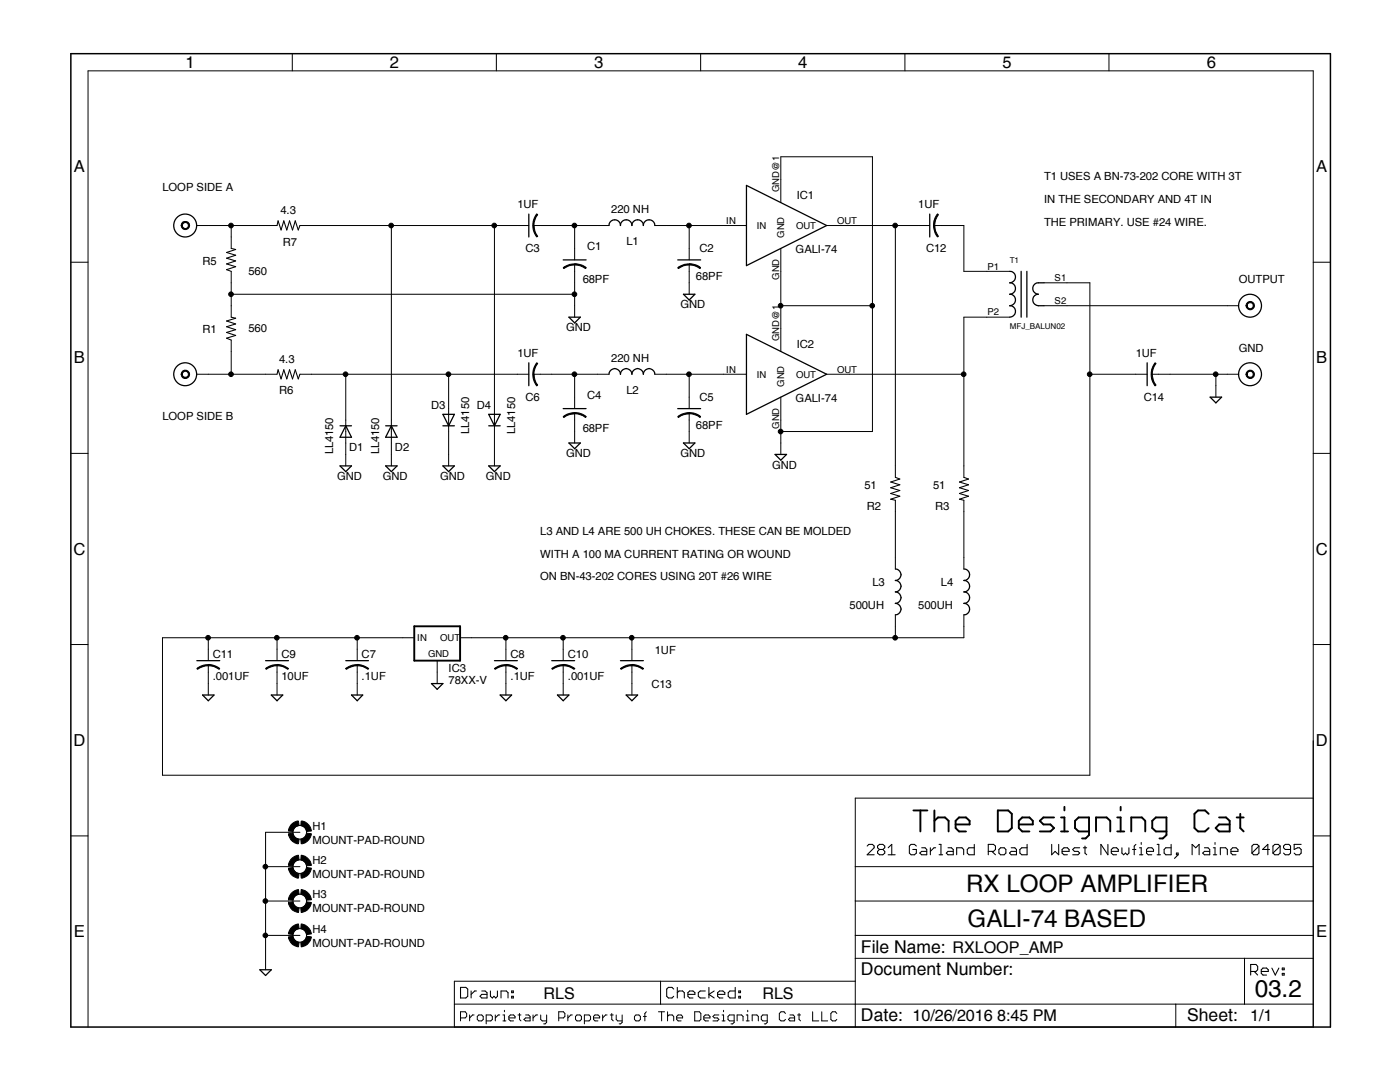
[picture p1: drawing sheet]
<svg xmlns="http://www.w3.org/2000/svg" width="279mm" height="216mm" viewBox="0 0 279 216" stroke-linecap="round" stroke-linejoin="round" font-family="sans-serif">
<path d="M13.6 10.4l252.2 195M265.8 10.4l-252.2 195" fill="none" stroke="#fff" stroke-width=".2"/>
<g fill="none" stroke="#000" stroke-width=".25">
<path d="M149 37l16 8-16 8zM105.5 42.7v4.6M112.4 51.9h4.6M121.5 45a1.14 1.14 0 0 1 1.2-1.1 1.14 1.14 0 0 1 1.1 1.1 1.14 1.14 0 0 1 1.2-1.1 1.14 1.14 0 0 1 1.1 1.1 1.14 1.14 0 0 1 1.2-1.1 1.14 1.14 0 0 1 1.1 1.1 1.14 1.14 0 0 1 1.1-1.1 1.14 1.14 0 0 1 1.2 1.1M135.3 51.9h4.5M136.4 58.7h2.3l-1.2 1.2zM185.5 42.7v4.6M201.5 54.1a1.14 1.14 0 0 1 1.2 1.2 1.14 1.14 0 0 1-1.2 1.1 1.14 1.14 0 0 1 1.2 1.2 1.14 1.14 0 0 1-1.2 1.1 1.14 1.14 0 0 1 1.2 1.2 1.14 1.14 0 0 1-1.2 1.1 1.14 1.14 0 0 1 1.2 1.1 1.14 1.14 0 0 1-1.2 1.2M203.8 54.1v9.2M204.9 54.1v9.2M208.4 56.4h-1.2a1.14 1.14 0 0 0-1.1 1.2 1.14 1.14 0 0 0 1.1 1.1 1.14 1.14 0 0 0-1.1 1.2 1.14 1.14 0 0 0 1.1 1.1h1.2M105.5 72.4v4.6"/>
<path d="M113.5 63.3h2.3l-1.1 1.1zM121.5 74.7a1.14 1.14 0 0 1 1.2-1.2 1.14 1.14 0 0 1 1.1 1.2 1.14 1.14 0 0 1 1.2-1.2 1.14 1.14 0 0 1 1.1 1.2 1.14 1.14 0 0 1 1.2-1.2 1.14 1.14 0 0 1 1.1 1.2 1.14 1.14 0 0 1 1.1-1.2 1.14 1.14 0 0 1 1.2 1.2M149 66.7l16 8-16 8zM228.9 72.4v4.6M241.5 79.2h2.3l-1.1 1.2zM67.9 93h2.2l-1.1 1.1zM67.9 85h2.2M69 85l1.1 2.2h-2.2zM77 93h2.2l-1.1 1.1zM77 85h2.2M78.1 85l1.1 2.2h-2.2zM88.4 93h2.3l-1.2 1.1z"/>
<path d="M88.4 85h2.3M88.4 82.7h2.3l-1.2 2.3zM97.5 93h2.3l-1.1 1.1zM97.5 85h2.3M97.5 82.7h2.3l-1.1 2.3zM112.4 81.5h4.6M113.5 88.4h2.3l-1.1 1.1zM135.3 81.5h4.5M136.4 88.4h2.3l-1.2 1.1zM154.7 90.7h2.3l-1.2 1.1zM178.7 113.5a1.14 1.14 0 0 1 1.1 1.2 1.14 1.14 0 0 1-1.1 1.1 1.14 1.14 0 0 1 1.1 1.2 1.14 1.14 0 0 1-1.1 1.1 1.14 1.14 0 0 1 1.1 1.2 1.14 1.14 0 0 1-1.1 1.1 1.14 1.14 0 0 1 1.1 1.1 1.14 1.14 0 0 1-1.1 1.2M192.4 113.5a1.14 1.14 0 0 1 1.1 1.2 1.14 1.14 0 0 1-1.1 1.1 1.14 1.14 0 0 1 1.1 1.2 1.14 1.14 0 0 1-1.1 1.1 1.14 1.14 0 0 1 1.1 1.2 1.14 1.14 0 0 1-1.1 1.1 1.14 1.14 0 0 1 1.1 1.1 1.14 1.14 0 0 1-1.1 1.2"/>
<path d="M39.3 131.8h4.6M40.4 138.7h2.3l-1.1 1.1zM53 131.8h4.6M54.1 138.7h2.3l-1.1 1.1zM69 131.8h4.5M70.1 138.7h2.3l-1.1 1.1zM86.1 136.4h2.3l-1.2 1.1zM98.7 131.8h4.6M99.8 138.7h2.3l-1.1 1.1zM110.1 131.8h4.6M111.3 138.7h2.2l-1.1 1.1zM123.8 131.8h4.6"/>
<path d="M125 138.7h2.3l-1.2 1.1zM51.9 193.5h2.2l-1.1 1.1z"/>
<circle cx="37" cy="45" r="2.29"/>
<circle cx="37" cy="74.7" r="2.29"/>
<circle cx="249.5" cy="61" r="2.29"/>
<circle cx="249.5" cy="74.7" r="2.29"/>
</g>
<g fill="none" stroke="#000" stroke-width=".2">
<path d="M58.3 10.7v3.4M99.1 10.7v3.4M139.8 10.7v3.4M180.6 10.7v3.4M221.3 10.7v3.4M14.1 52.3h3.5M36.4 44.3a.85 .85 0 0 1 1.3 .3 .85 .85 0 0 1-.5 1.2 .85 .85 0 0 1-1-.8h.2a.61 .61 0 0 1 .7-.6 .61 .61 0 0 1 .4 .9 .61 .61 0 0 1-1.1 0v-.3h-.2zM39.3 45h16M46.1 45v4.6M46.1 54.1v9.2M46.1 58.7h68.6M59.9 45h45.6"/>
<path d="M78.1 45v48M98.7 45v48M106.3 45h.3a3.3 3.3 0 0 0 .7 2.2l-.2 .1a3.7 3.7 0 0 1-.8-2.3zM106.5 45h15M107.1 42.7l.2 .1a3.7 3.7 0 0 0-.7 2.2h-.3a3.5 3.5 0 0 1 .8-2.3zM112.4 53.4a3.7 3.7 0 0 1 2.3-.7v.2a3.3 3.3 0 0 0-2.2 .7zM114.7 52.6h.3a3.4 3.4 0 0 1 2 .8l-.2 .2a3.3 3.3 0 0 0-2.1-.7zM114.7 45v6.9M114.7 52.7v10.6M130.7 45h18.3M135.3 53.4a3.7 3.7 0 0 1 2.2-.7v.2a3.3 3.3 0 0 0-2.1 .7zM137.5 52.6h.3a3.1 3.1 0 0 1 2 .8l-.1 .2a3.3 3.3 0 0 0-2.2-.7z"/>
<path d="M137.5 45v6.9M137.5 52.7v6M155.8 40.4v-9.1h18.3v54.8h-18.3M155.8 49.6v20.5M165 45h20.5M178.7 45v50.2M186.3 45h.3a3.3 3.3 0 0 0 .7 2.2l-.2 .1a3.4 3.4 0 0 1-.8-2.3zM186.4 45h6v9.1h9.1M187.1 42.7l.2 .1a3.7 3.7 0 0 0-.8 2.2h-.2a3.3 3.3 0 0 1 .8-2.3zM208.4 56.4h9.1v98.3h-185.1v-27.4h50.3M262.1 52.3h3.4M36.4 74a.85 .85 0 0 1 1.4 .3 .85 .85 0 0 1-.6 1.2 .85 .85 0 0 1-1-.8h.2a.62 .62 0 0 1 .8-.6 .62 .62 0 0 1 .3 1 .62 .62 0 0 1-1.1-.1v-.3h-.2z"/>
<path d="M39.3 74.7h16M46.1 67.9v6.8M59.9 74.7h45.6M69 74.7v18.3M89.5 74.7v18.3M106.3 74.7h.3a3.3 3.3 0 0 0 .7 2.1l-.2 .2a3.8 3.8 0 0 1-.8-2.3zM106.5 74.7h15M107.1 72.4l.2 .1a3.7 3.7 0 0 0-.7 2.2h-.3a3.5 3.5 0 0 1 .8-2.3zM114.7 74.7v6.8M130.7 74.7h18.3M137.5 74.7v6.8M155.8 79.2v11.5"/>
<path d="M155.8 61h18.3M165 74.7h27.4M201.5 63.3h-9.1v31.9M208.4 61h38.8M217.5 74.7h11.4M229.7 74.7h.3a3.7 3.7 0 0 0 .7 2.1l-.2 .2a3.8 3.8 0 0 1-.8-2.3zM229.9 74.7h17.3M230.5 72.4l.2 .1a3.7 3.7 0 0 0-.7 2.2h-.3a3.5 3.5 0 0 1 .8-2.3zM242.7 74.7v4.5M249 60.3a.84 .84 0 0 1 1.3 .4 .84 .84 0 0 1-.6 1.1 .84 .84 0 0 1-1-.8h.2a.62 .62 0 0 1 .9-.5 .62 .62 0 0 1 .2 1 .62 .62 0 0 1-1-.2l-.1-.3h-.2zM249 74a.84 .84 0 0 1 1.3 .4 .84 .84 0 0 1-.6 1.1 .84 .84 0 0 1-1-.8h.2a.62 .62 0 0 1 .9-.5 .62 .62 0 0 1 .2 1 .62 .62 0 0 1-1-.2l-.1-.3h-.2zM14.1 90.5h3.5"/>
<path d="M112.4 83.1a3.4 3.4 0 0 1 2.3-.8v.3a3.3 3.3 0 0 0-2.2 .7zM114.7 82.3a3.3 3.3 0 0 1 2.3 .8l-.2 .2a3.7 3.7 0 0 0-2.1-.8zM114.7 82.5v5.9M135.3 83.1a3.4 3.4 0 0 1 2.2-.8v.3a3.3 3.3 0 0 0-2.1 .7zM137.5 82.3a3.1 3.1 0 0 1 2.3 .8l-.1 .2a3.7 3.7 0 0 0-2.2-.8zM137.5 82.5v5.9M178.7 99.8v13.7M192.4 99.8v13.7M262.1 90.5h3.4M14.1 128.6h3.5M39.3 133.4a3.5 3.5 0 0 1 2.3-.8v.2a4.1 4.1 0 0 0-2.2 .8zM41.6 132.6a3.8 3.8 0 0 1 2.3 .8l-.2 .2a3.3 3.3 0 0 0-2.1-.8z"/>
<path d="M41.6 127.3v4.5M41.6 132.7v6M53 133.4a3.5 3.5 0 0 1 2.3-.8v.2a4.1 4.1 0 0 0-2.2 .8zM55.3 132.6a3.8 3.8 0 0 1 2.3 .8l-.2 .2a3.3 3.3 0 0 0-2.1-.8zM55.3 127.3v4.5M55.3 132.7v6M69 133.4a3.8 3.8 0 0 1 2.3-.8v.2a4.1 4.1 0 0 0-2.2 .8zM71.3 132.6l1.5 .3 .8 .5-.2 .2a3.3 3.3 0 0 0-2.1-.8zM71.3 127.3v4.5M71.3 132.7v6M87.2 131.8v4.6M98.7 133.4a3.7 3.7 0 0 1 2.3-.8v.2a4.1 4.1 0 0 0-2.2 .8z"/>
<path d="M101 132.6a4 4 0 0 1 2.3 .8l-.2 .2a3.3 3.3 0 0 0-2.1-.8zM101 127.3v4.5M101 132.7v6M110.1 133.4a3.7 3.7 0 0 1 2.3-.8v.2a4.1 4.1 0 0 0-2.2 .8zM112.4 132.6a4 4 0 0 1 2.3 .8l-.1 .2a3.3 3.3 0 0 0-2.2-.8zM112.4 127.3v4.5M112.4 132.7v6M123.8 133.4a3.7 3.7 0 0 1 2.3-.8v.2a4.1 4.1 0 0 0-2.1 .8zM126.1 132.6a4 4 0 0 1 2.3 .8l-.1 .2a3.3 3.3 0 0 0-2.2-.8zM126.1 127.3v4.5M126.1 132.7v6M178.7 122.7v4.6"/>
<path d="M192.4 122.7v4.6h-100.6M262.1 128.6h3.4M262.1 159.3h-91.4v45.6M14.1 166.8h3.5M53 179.8h6.9M53 172.9h6.9M57.6 166.4l.9-.2a1.31 1.31 0 0 0 1.2 1.3l-.1 .9a2.16 2.16 0 0 1-2-2zM57.6 173.2l.9-.1a1.41 1.41 0 0 0 1.2 1.2l-.1 .9a2.16 2.16 0 0 1-2-2zM58 164.6a2.03 2.03 0 0 1 1.6-.8l.1 .9a1.32 1.32 0 0 0-1.2 1.2l-.9-.1zM58 171.5a2.34 2.34 0 0 1 1.6-.9l.1 1a1.32 1.32 0 0 0-1.2 1.2l-.9-.1zM58 178.4a2.34 2.34 0 0 1 1.6-.9l.1 .9a1.32 1.32 0 0 0-1.2 1.2l-.9-.1zM59.9 166.1h-6.9v27.4"/>
<path d="M60.1 163.8a2.24 2.24 0 0 1 2 2l-.9 .1a1.32 1.32 0 0 0-1.2-1.2zM60.1 170.6a2.35 2.35 0 0 1 2 2.1l-.9 .1a1.32 1.32 0 0 0-1.2-1.2zM60.1 177.5a2.35 2.35 0 0 1 2 2l-.9 .1a1.32 1.32 0 0 0-1.2-1.2zM61.2 166.2l.9 .2a2.26 2.26 0 0 1-2 2l-.1-.9a1.32 1.32 0 0 0 1.2-1.3zM61.2 173.1l.9 .1a2.26 2.26 0 0 1-2 2l-.1-.9a1.42 1.42 0 0 0 1.2-1.2zM61.2 180l.9 .1a2.36 2.36 0 0 1-2 2l-.1-.9a1.42 1.42 0 0 0 1.2-1.2zM170.7 179.8h91.4M170.7 172.9h91.4M262.1 166.8h3.4M53 186.6h6.9M57.6 180.1l.9-.1a1.41 1.41 0 0 0 1.2 1.2l-.1 .9a2.16 2.16 0 0 1-2-2zM57.6 186.9l.9-.1a1.41 1.41 0 0 0 1.2 1.2l-.1 .9a2.16 2.16 0 0 1-2-2z"/>
<path d="M58 185.2a2.34 2.34 0 0 1 1.6-.8l.1 .9a1.32 1.32 0 0 0-1.2 1.2l-.9-.1zM60.1 184.4a2.36 2.36 0 0 1 2 2l-.9 .1a1.32 1.32 0 0 0-1.2-1.2zM61.2 186.8l.9 .1a2.36 2.36 0 0 1-2 2l-.1-.9a1.42 1.42 0 0 0 1.2-1.2zM131.8 195.8v4.6M170.7 195.8h-80v9.1h171.4v-190.8h-244.5v190.8M170.7 191.2h91.4M170.7 186.6h91.4M248.4 191.2v9.2M90.7 200.4h171.4M91.9 203.1h.9l.3-.3v-.6l-.3-.3h-.9v1.8M93.7 202.5v1.2M94.6 202.5h-.3l-.6 .6"/>
<path d="M95.5 202.5h.6l.3 .3v.6l-.3 .3h-.6l-.3-.3v-.6zM97 203.7h1l.3-.3v-.6l-.3-.3h-1v1.8M98.8 202.5v1.2M99.7 202.5h-.3l-.6 .6M100.4 202.5h.3v1.2M100.4 203.7h.6M100.7 201.6v.3M101.6 203.1h1.2v-.3l-.3-.3h-.6l-.3 .3v.6l.3 .3h.6M103.4 202.5h.6M103.7 202.2v1.2l.3 .3M104.9 202.5h.6l.3 .3v.9h-.9l-.3-.3 .3-.3h.9M106.4 202.5v1.2"/>
<path d="M107.3 202.5h-.3l-.6 .6M107.9 202.5v.9l.3 .3h.9M109.1 202.5v1.5l-.3 .3h-.3M111.5 203.1h.9l.3-.3v-.6l-.3-.3h-.9v1.8M113.3 202.5v1.2M114.2 202.5h-.3l-.6 .6M115.1 202.5h.6l.3 .3v.6l-.3 .3h-.6l-.2-.3v-.6zM116.6 203.7h1l.3-.3v-.6l-.3-.3h-1v1.8M118.4 203.1h1.3v-.3l-.4-.3h-.6l-.3 .3v.6l.3 .3h.6M120.3 202.5v1.2M121.2 202.5h-.3l-.6 .6M121.8 202.5h.6"/>
<path d="M122.1 202.2v1.2l.3 .3M123 202.5v.9l.3 .3h.9M124.2 202.5v1.5l-.3 .3h-.3M126.9 202.5h.6l.3 .3v.6l-.3 .3h-.6l-.3-.3v-.6zM128.4 202.8h.6M129 201.9l-.3 .3v1.5M131.4 201.9h1.2M132 201.9v1.8M133.2 202.8l.3-.3h.7l.3 .3v.9M133.2 201.9v1.8M135 203.1h1.2v-.3l-.3-.3h-.6l-.3 .3v.6l.3 .3h.6M138.6 201.9h1l.3 .3v1.2l-.3 .3h-1z"/>
<path d="M140.5 203.1h1.2v-.3l-.3-.3h-.6l-.3 .3v.6l.3 .3h.6M143.5 202.5h-.9l-.3 .3 .3 .3h.6l.3 .3-.3 .3h-.9M144.1 202.5h.3v1.2M144.1 203.7h.6M144.4 201.6v.3M146.5 203.7h-.9l-.3-.3v-.6l.3-.3h.9v1.5l-.3 .3h-.3M147.1 203.7v-1.2h.9l.3 .3v.9M148.9 202.5h.3v1.2M148.9 203.7h.6M149.2 201.6v.3M150.1 203.7v-1.2h.9l.3 .3v.9M153.1 203.7h-.9l-.3-.3v-.6l.3-.3h.9v1.5l-.3 .3h-.3"/>
<path d="M156.8 202.2l-.3-.3h-.6l-.4 .3v1.2l.4 .3h.6l.3-.3M157.6 202.5h.7l.3 .3v.9h-1l-.2-.3 .2-.3h1M159.2 202.5h.6M159.5 202.2v1.2l.3 .3M162.2 201.9v1.8h1.2M164 201.9v1.8h1.2M167 202.2l-.3-.3h-.6l-.3 .3v1.2l.3 .3h.6l.3-.3M234.7 200.4v4.5"/>
<circle cx="46.1" cy="58.7" r=".46"/>
<circle cx="46.1" cy="45" r=".46"/>
<circle cx="78.1" cy="45" r=".46"/>
<circle cx="98.6" cy="45" r=".46"/>
<circle cx="114.6" cy="58.7" r=".46"/>
<circle cx="114.6" cy="45" r=".46"/>
<circle cx="137.5" cy="45" r=".46"/>
<circle cx="178.6" cy="45" r=".46"/>
<circle cx="46.1" cy="74.7" r=".46"/>
<circle cx="69" cy="74.7" r=".46"/>
<circle cx="89.5" cy="74.7" r=".46"/>
<circle cx="114.6" cy="74.7" r=".46"/>
<circle cx="137.5" cy="74.7" r=".46"/>
<circle cx="155.8" cy="61" r=".46"/>
<circle cx="174.1" cy="61" r=".46"/>
<circle cx="192.3" cy="74.7" r=".46"/>
<circle cx="217.5" cy="74.7" r=".46"/>
<circle cx="242.6" cy="74.7" r=".46"/>
<circle cx="155.8" cy="86.1" r=".46"/>
<circle cx="41.5" cy="127.3" r=".46"/>
<circle cx="55.2" cy="127.3" r=".46"/>
<circle cx="71.2" cy="127.3" r=".46"/>
<circle cx="100.9" cy="127.3" r=".46"/>
<circle cx="112.4" cy="127.3" r=".46"/>
<circle cx="126.1" cy="127.3" r=".46"/>
<circle cx="178.6" cy="127.3" r=".46"/>
<circle cx="53" cy="172.9" r=".46"/>
<circle cx="53" cy="179.8" r=".46"/>
<circle cx="59.8" cy="179.8" r="1.36"/>
<circle cx="59.8" cy="166.1" r="1.36"/>
<circle cx="59.8" cy="172.9" r="1.36"/>
<circle cx="53" cy="186.6" r=".46"/>
<circle cx="59.8" cy="186.6" r="1.36"/>
</g>
<path d="M14.1 10.7h251.4v194.2h-251.4z" fill="none" stroke="#000" stroke-width=".3"/>
<g fill="none" stroke="#000" stroke-width=".38">
<path d="M82.7 125h9.1v6.8h-9.1zM182.3 161.7h2.8M183.7 161.7v4.2M186.5 161.7v4.2M186.5 163.8l.7-.7h1.4l.7 .7v2.1M190.7 164.5h2.8v-.7l-.7-.7h-1.4l-.7 .7v1.4l.7 .7h1.4M199.1 161.7h2.1l.7 .7v2.8l-.7 .7h-2.1zM203.3 164.5h2.8v-.7l-.7-.7h-1.4l-.7 .7v1.4l.7 .7h1.4M210.4 163.1h-2.2l-.7 .7 .7 .7h1.4l.8 .7-.8 .7h-2.1M211.8 163.1h.6v2.8M211.8 165.9h1.3M212.4 161v.7"/>
<path d="M217.3 165.9h-2l-.8-.7v-1.4l.8-.7h2v3.5l-.6 .7h-.8M218.7 165.9v-2.8h2.2l.7 .7v2.1M223 163.1h.6v2.8M223 165.9h1.4M223.6 161v.7M225.8 165.9v-2.8h2.1l.7 .7v2.1M232.8 165.9h-2.1l-.7-.7v-1.4l.7-.7h2.1v3.5l-.7 .7h-.7M241.2 162.4l-.7-.7h-1.4l-.7 .7v2.8l.7 .7h1.4l.7-.7M243.3 163.1h1.4l.7 .7v2.1h-2.1l-.7-.7 .7-.7h2.1M246.8 163.1h1.4M247.5 162.4v2.8l.7 .7"/>
</g>
<g fill="none" stroke="#000" stroke-width=".21">
<path d="M46.1 49.6l.9 .2-1.8 .6 1.8 .5-1.8 .6 1.8 .6-1.8 .6 1.8 .5-1.8 .6 .9 .3M55.3 45l.2-.9 .6 1.8 .5-1.8 .6 1.8 .6-1.8 .6 1.8 .5-1.8 .6 1.8 .4-.9M46.1 63.3l.9 .2-1.8 .6 1.8 .5-1.8 .6 1.8 .6-1.8 .5 1.8 .6-1.8 .6 .9 .4M55.3 74.7l.2-.9 .6 1.8 .5-1.8 .6 1.8 .6-1.8 .6 1.8 .5-1.8 .6 1.8 .4-.9M178.7 95.2l.9 .4-1.8 .6 1.8 .5-1.8 .6 1.8 .6-1.8 .6 1.8 .5-1.8 .6 .9 .2M192.4 95.2l.9 .4-1.8 .6 1.8 .5-1.8 .6 1.8 .6-1.8 .6 1.8 .5-1.8 .6 .9 .2M173.1 168.8l.3-.3h.7l.4 .3v.4l-1.4 1.4h1.4M175.5 169.5l-.4 .4v.3l.4 .4h.7l.4-.4v-.3l-.4-.4M175.5 169.5l-.4-.3v-.4l.4-.3h.7l.4 .3v.4l-.4 .3M175.5 169.5h.7M177.2 170.6h1.4M177.2 169.2l.8-.7v2.1"/>
<path d="M182.9 168.8l-.4-.3h-.7l-.3 .3v1.4l.3 .4h.7l.4-.4v-.7h-.7M183.9 169.2h.7l.4 .3v1.1h-1.1l-.3-.4 .3-.3h1.1M185.7 169.2v1.4M186.7 169.2h-.3l-.7 .7M187.4 170.6h.7M187.4 168.5h.4v2.1M189.2 169.2h.7l.3 .3v1.1h-1l-.4-.4 .4-.3h1M190.9 170.6v-1.4h1.1l.3 .3v1.1M194.4 168.5v2.1h-1l-.4-.4v-.7l.4-.3h1M197.2 169.9h1.1l.4-.4v-.7l-.4-.3h-1.1v2.1M198 169.9l.7 .7M199.3 169.5l.4-.3h.7l.3 .3v.7l-.3 .4h-.7l-.4-.4z"/>
<path d="M201.8 169.2h.7l.4 .3v1.1h-1.1l-.3-.4 .3-.3h1.1M205 168.5v2.1h-1.1l-.4-.4v-.7l.4-.3h1.1M209.9 168.5v2.1l.7-.7 .7 .7v-2.1M212 169.9h1.4v-.4l-.4-.3h-.7l-.3 .3v.7l.3 .4h.7M215.5 169.2h-1.1l-.3 .3 .3 .4h.7l.4 .3-.4 .4h-1M216.2 169.2h.7M216.5 168.8v1.4l.4 .4M221.1 168.5v2.1l-1.4-2.1v2.1M221.8 169.9h1.4v-.4l-.4-.3h-.6l-.4 .3v.7l.4 .4h.6M223.9 169.2v1l.3 .4 .4-.4 .4 .4 .3-.4v-1M226 169.5h.7M226.7 168.5l-.3 .3v1.8"/>
<path d="M227.4 170.6h.7M227.4 169.2h.4v1.4M227.8 168.1v.4M228.8 169.9h1.4v-.4l-.3-.3h-.7l-.4 .3v.7l.4 .4h.7M230.9 170.6h.7M230.9 168.5h.4v2.1M233.7 168.5v2.1h-1l-.4-.4v-.7l.4-.3h1M234.8 170.2h.3v.4h-.3zM235.1 170.6l-.7 .7M237.9 170.6v-2.1l.7 .7 .7-.7v2.1M240.4 169.2h.7l.3 .3v1.1h-1l-.4-.4 .4-.3h1M242.1 170.6h.7"/>
<path d="M242.1 169.2h.4v1.4M242.5 168.1v.4M243.5 170.6v-1.4h1.1l.3 .3v1.1M245.7 169.9h1.4v-.4l-.4-.3h-.7l-.3 .3v.7l.3 .4h.7M251.2 168.8v1.4l-.3 .4h-.7l-.3-.4M251.2 168.8l-.3-.3h-.7l-.3 .3v1.4M251.2 168.8l-1.3 1.4M253.4 169.5h-1.4l1-1v2.1M255.5 168.8v1.4l-.4 .4h-.7l-.4-.4M255.5 168.8l-.4-.3h-.7l-.4 .3v1.4M255.5 168.8l-1.5 1.4M257.6 169.5h-1.1l-.3-.3v-.4l.3-.3h.7l.4 .3v1.4l-.4 .4h-.7l-.3-.4"/>
<path d="M259.7 168.5h-1.4v1l.7-.3h.3l.4 .3v.7l-.4 .4h-.7l-.3-.4M91.9 197h1.1l.3 .4v1.4l-.3 .3h-1.1zM94 197.7v1.4M95.1 197.7h-.4l-.7 .7M96.1 197.7h.7l.4 .4v1h-1.1l-.3-.3 .3-.4h1.1M97.9 197.7v1.1l.4 .3 .3-.3 .3 .3 .4-.3v-1.1M100 199.1v-1.4h1l.4 .4v1M102.1 198.8h.3v.3h-.3zM102.1 197.7h.3v.4h-.3zM134.5 197.4l-.4-.4h-.7l-.3 .4v1.4l.3 .3h.7l.4-.3M135.2 198.1l.3-.4h.7l.4 .4v1M135.2 197v2.1"/>
<path d="M137.3 198.4h1.4v-.3l-.4-.4h-.7l-.3 .4v.7l.3 .3h.7M140.8 197.7h-1.1l-.3 .4v.7l.3 .3h1.1M141.5 197v2.1M142.5 197.7l-1 .7 1 .7M143.2 198.4h1.5v-.3l-.4-.4h-.7l-.4 .4v.7l.4 .3h.7M146.7 197v2.1h-1l-.4-.3v-.7l.4-.4h1M147.4 198.8h.4v.3h-.4zM147.4 197.7h.4v.4h-.4zM249.6 193.8h1.1l.3-.3v-.7l-.3-.4h-1.1v2.2M250.3 193.8l.7 .8M251.7 193.8h1.4v-.3l-.3-.3h-.7l-.4 .3v.7l.4 .4h.7M253.8 193.2l.7 1.4 .7-1.4"/>
<path d="M255.9 194.2h.4v.4h-.4zM255.9 193.2h.4v.3h-.4z"/>
</g>
<g fill="#000">
<path d="M36.4 44.3a.85 .85 0 0 1 1.3 .3 .85 .85 0 0 1-.5 1.2 .85 .85 0 0 1-1-.8h.2a.61 .61 0 0 1 .7-.6 .61 .61 0 0 1 .4 .9 .61 .61 0 0 1-1.1 0v-.3h-.2z" fill-rule="evenodd"/>
<path d="M106.3 45h.3a3.3 3.3 0 0 0 .7 2.2l-.2 .1a3.7 3.7 0 0 1-.8-2.3z" fill-rule="evenodd"/>
<path d="M107.1 42.7l.2 .1a3.7 3.7 0 0 0-.7 2.2h-.3a3.5 3.5 0 0 1 .8-2.3z" fill-rule="evenodd"/>
<path d="M112.4 53.4a3.7 3.7 0 0 1 2.3-.7v.2a3.3 3.3 0 0 0-2.2 .7z" fill-rule="evenodd"/>
<path d="M114.7 52.6h.3a3.4 3.4 0 0 1 2 .8l-.2 .2a3.3 3.3 0 0 0-2.1-.7z" fill-rule="evenodd"/>
<path d="M135.3 53.4a3.7 3.7 0 0 1 2.2-.7v.2a3.3 3.3 0 0 0-2.1 .7z" fill-rule="evenodd"/>
<path d="M137.5 52.6h.3a3.1 3.1 0 0 1 2 .8l-.1 .2a3.3 3.3 0 0 0-2.2-.7z" fill-rule="evenodd"/>
<path d="M186.3 45h.3a3.3 3.3 0 0 0 .7 2.2l-.2 .1a3.4 3.4 0 0 1-.8-2.3z" fill-rule="evenodd"/>
<path d="M187.1 42.7l.2 .1a3.7 3.7 0 0 0-.8 2.2h-.2a3.3 3.3 0 0 1 .8-2.3z" fill-rule="evenodd"/>
<path d="M36.4 74a.85 .85 0 0 1 1.4 .3 .85 .85 0 0 1-.6 1.2 .85 .85 0 0 1-1-.8h.2a.62 .62 0 0 1 .8-.6 .62 .62 0 0 1 .3 1 .62 .62 0 0 1-1.1-.1v-.3h-.2z" fill-rule="evenodd"/>
<path d="M106.3 74.7h.3a3.3 3.3 0 0 0 .7 2.1l-.2 .2a3.8 3.8 0 0 1-.8-2.3z" fill-rule="evenodd"/>
<path d="M107.1 72.4l.2 .1a3.7 3.7 0 0 0-.7 2.2h-.3a3.5 3.5 0 0 1 .8-2.3z" fill-rule="evenodd"/>
<path d="M229.7 74.7h.3a3.7 3.7 0 0 0 .7 2.1l-.2 .2a3.8 3.8 0 0 1-.8-2.3z" fill-rule="evenodd"/>
<path d="M230.5 72.4l.2 .1a3.7 3.7 0 0 0-.7 2.2h-.3a3.5 3.5 0 0 1 .8-2.3z" fill-rule="evenodd"/>
<path d="M249 60.3a.84 .84 0 0 1 1.3 .4 .84 .84 0 0 1-.6 1.1 .84 .84 0 0 1-1-.8h.2a.62 .62 0 0 1 .9-.5 .62 .62 0 0 1 .2 1 .62 .62 0 0 1-1-.2l-.1-.3h-.2z" fill-rule="evenodd"/>
<path d="M249 74a.84 .84 0 0 1 1.3 .4 .84 .84 0 0 1-.6 1.1 .84 .84 0 0 1-1-.8h.2a.62 .62 0 0 1 .9-.5 .62 .62 0 0 1 .2 1 .62 .62 0 0 1-1-.2l-.1-.3h-.2z" fill-rule="evenodd"/>
<path d="M112.4 83.1a3.4 3.4 0 0 1 2.3-.8v.3a3.3 3.3 0 0 0-2.2 .7z" fill-rule="evenodd"/>
<path d="M114.7 82.3a3.3 3.3 0 0 1 2.3 .8l-.2 .2a3.7 3.7 0 0 0-2.1-.8z" fill-rule="evenodd"/>
<path d="M135.3 83.1a3.4 3.4 0 0 1 2.2-.8v.3a3.3 3.3 0 0 0-2.1 .7z" fill-rule="evenodd"/>
<path d="M137.5 82.3a3.1 3.1 0 0 1 2.3 .8l-.1 .2a3.7 3.7 0 0 0-2.2-.8z" fill-rule="evenodd"/>
<path d="M39.3 133.4a3.5 3.5 0 0 1 2.3-.8v.2a4.1 4.1 0 0 0-2.2 .8z" fill-rule="evenodd"/>
<path d="M41.6 132.6a3.8 3.8 0 0 1 2.3 .8l-.2 .2a3.3 3.3 0 0 0-2.1-.8z" fill-rule="evenodd"/>
<path d="M53 133.4a3.5 3.5 0 0 1 2.3-.8v.2a4.1 4.1 0 0 0-2.2 .8z" fill-rule="evenodd"/>
<path d="M55.3 132.6a3.8 3.8 0 0 1 2.3 .8l-.2 .2a3.3 3.3 0 0 0-2.1-.8z" fill-rule="evenodd"/>
<path d="M69 133.4a3.8 3.8 0 0 1 2.3-.8v.2a4.1 4.1 0 0 0-2.2 .8z" fill-rule="evenodd"/>
<path d="M71.3 132.6l1.5 .3 .8 .5-.2 .2a3.3 3.3 0 0 0-2.1-.8z" fill-rule="evenodd"/>
<path d="M98.7 133.4a3.7 3.7 0 0 1 2.3-.8v.2a4.1 4.1 0 0 0-2.2 .8z" fill-rule="evenodd"/>
<path d="M101 132.6a4 4 0 0 1 2.3 .8l-.2 .2a3.3 3.3 0 0 0-2.1-.8z" fill-rule="evenodd"/>
<path d="M110.1 133.4a3.7 3.7 0 0 1 2.3-.8v.2a4.1 4.1 0 0 0-2.2 .8z" fill-rule="evenodd"/>
<path d="M112.4 132.6a4 4 0 0 1 2.3 .8l-.1 .2a3.3 3.3 0 0 0-2.2-.8z" fill-rule="evenodd"/>
<path d="M123.8 133.4a3.7 3.7 0 0 1 2.3-.8v.2a4.1 4.1 0 0 0-2.1 .8z" fill-rule="evenodd"/>
<path d="M126.1 132.6a4 4 0 0 1 2.3 .8l-.1 .2a3.3 3.3 0 0 0-2.2-.8z" fill-rule="evenodd"/>
<path d="M57.6 166.4l.9-.2a1.31 1.31 0 0 0 1.2 1.3l-.1 .9a2.16 2.16 0 0 1-2-2z" fill-rule="evenodd"/>
<path d="M57.6 173.2l.9-.1a1.41 1.41 0 0 0 1.2 1.2l-.1 .9a2.16 2.16 0 0 1-2-2z" fill-rule="evenodd"/>
<path d="M57.6 180.1l.9-.1a1.41 1.41 0 0 0 1.2 1.2l-.1 .9a2.16 2.16 0 0 1-2-2z" fill-rule="evenodd"/>
<path d="M58 164.6a2.03 2.03 0 0 1 1.6-.8l.1 .9a1.32 1.32 0 0 0-1.2 1.2l-.9-.1z" fill-rule="evenodd"/>
<path d="M58 171.5a2.34 2.34 0 0 1 1.6-.9l.1 1a1.32 1.32 0 0 0-1.2 1.2l-.9-.1z" fill-rule="evenodd"/>
<path d="M58 178.4a2.34 2.34 0 0 1 1.6-.9l.1 .9a1.32 1.32 0 0 0-1.2 1.2l-.9-.1z" fill-rule="evenodd"/>
<path d="M61.2 166.2l.9 .2a2.26 2.26 0 0 1-2 2l-.1-.9a1.32 1.32 0 0 0 1.2-1.3z" fill-rule="evenodd"/>
<path d="M61.2 173.1l.9 .1a2.26 2.26 0 0 1-2 2l-.1-.9a1.42 1.42 0 0 0 1.2-1.2z" fill-rule="evenodd"/>
<path d="M60.1 163.8a2.24 2.24 0 0 1 2 2l-.9 .1a1.32 1.32 0 0 0-1.2-1.2z" fill-rule="evenodd"/>
<path d="M60.1 170.6a2.35 2.35 0 0 1 2 2.1l-.9 .1a1.32 1.32 0 0 0-1.2-1.2z" fill-rule="evenodd"/>
<path d="M60.1 177.5a2.35 2.35 0 0 1 2 2l-.9 .1a1.32 1.32 0 0 0-1.2-1.2z" fill-rule="evenodd"/>
<path d="M57.6 186.9l.9-.1a1.41 1.41 0 0 0 1.2 1.2l-.1 .9a2.16 2.16 0 0 1-2-2z" fill-rule="evenodd"/>
<path d="M58 185.2a2.34 2.34 0 0 1 1.6-.8l.1 .9a1.32 1.32 0 0 0-1.2 1.2l-.9-.1z" fill-rule="evenodd"/>
<path d="M61.2 180l.9 .1a2.36 2.36 0 0 1-2 2l-.1-.9a1.42 1.42 0 0 0 1.2-1.2z" fill-rule="evenodd"/>
<path d="M61.2 186.8l.9 .1a2.36 2.36 0 0 1-2 2l-.1-.9a1.42 1.42 0 0 0 1.2-1.2z" fill-rule="evenodd"/>
<path d="M60.1 184.4a2.36 2.36 0 0 1 2 2l-.9 .1a1.32 1.32 0 0 0-1.2-1.2z" fill-rule="evenodd"/>
<circle cx="46.1" cy="58.7" r=".46"/>
<circle cx="46.1" cy="45" r=".46"/>
<circle cx="78.1" cy="45" r=".46"/>
<circle cx="98.6" cy="45" r=".46"/>
<circle cx="114.6" cy="58.7" r=".46"/>
<circle cx="114.6" cy="45" r=".46"/>
<circle cx="137.5" cy="45" r=".46"/>
<circle cx="178.6" cy="45" r=".46"/>
<circle cx="46.1" cy="74.7" r=".46"/>
<circle cx="69" cy="74.7" r=".46"/>
<circle cx="89.5" cy="74.7" r=".46"/>
<circle cx="114.6" cy="74.7" r=".46"/>
<circle cx="137.5" cy="74.7" r=".46"/>
<circle cx="155.8" cy="61" r=".46"/>
<circle cx="174.1" cy="61" r=".46"/>
<circle cx="192.3" cy="74.7" r=".46"/>
<circle cx="217.5" cy="74.7" r=".46"/>
<circle cx="242.6" cy="74.7" r=".46"/>
<circle cx="155.8" cy="86.1" r=".46"/>
<circle cx="41.5" cy="127.3" r=".46"/>
<circle cx="55.2" cy="127.3" r=".46"/>
<circle cx="71.2" cy="127.3" r=".46"/>
<circle cx="100.9" cy="127.3" r=".46"/>
<circle cx="112.4" cy="127.3" r=".46"/>
<circle cx="126.1" cy="127.3" r=".46"/>
<circle cx="178.6" cy="127.3" r=".46"/>
<circle cx="53" cy="172.9" r=".46"/>
<circle cx="53" cy="179.8" r=".46"/>
<circle cx="53" cy="186.6" r=".46"/>
</g>
<g font-size="4.8">
<text x="192.8" y="178">RX LOOP AMPLIFIER</text>
<text x="193.1" y="185">GALI-74 BASED</text>
<text x="250.4" y="199">03.2</text>
</g>
<g font-size="3.5">
<text x="171.8" y="190.1">File Name: RXLOOP_AMP</text>
<text x="171.8" y="194.6">Document Number:</text>
<text x="171.8" y="203.8">Date: 10/26/2016 8:45 PM</text>
<text x="236.9" y="203.8">Sheet:</text>
</g>
<g font-size="3.3">
<text x="37" y="13.6">1</text>
<text x="77.8" y="13.6">2</text>
<text x="118.6" y="13.6">3</text>
<text x="159.3" y="13.6">4</text>
<text x="200.1" y="13.6">5</text>
<text x="240.8" y="13.6">6</text>
<text x="14.7" y="34.4">A</text>
<text x="262.7" y="34.4">A</text>
<text x="14.7" y="72.5">B</text>
<text x="262.7" y="72.5">B</text>
<text x="14.6" y="110.7">C</text>
<text x="262.6" y="110.7">C</text>
<text x="14.6" y="148.8">D</text>
<text x="262.6" y="148.8">D</text>
<text x="14.7" y="187">E</text>
<text x="262.7" y="187">E</text>
</g>
<g font-size="3.2">
<text x="108.5" y="199.4">RLS</text>
<text x="152.1" y="199.4">RLS</text>
<text x="249.5" y="203.8">1/1</text>
</g>
<g font-size="2.2">
<text x="208.4" y="35.9">T1 USES A BN-73-202 CORE WITH 3T</text>
<text x="32.4" y="38.1">LOOP SIDE A</text>
<text x="103.3" y="41.4">1UF</text>
<text x="159" y="39.8">IC1</text>
<text x="183.3" y="41.4">1UF</text>
<text x="208.4" y="40.4">IN THE SECONDARY AND 4T IN</text>
<text x="56" y="42.7">4.3</text>
<text x="122" y="42.5">220 NH</text>
<text x="208.4" y="45">THE PRIMARY. USE #24 WIRE.</text>
<text x="40.4" y="52.8">R5</text>
<text x="56.4" y="49.1">R7</text>
<text x="104.9" y="50.4">C3</text>
<text x="117.2" y="49.9">C1</text>
<text x="125" y="48.9">L1</text>
<text x="139.6" y="50.4">C2</text>
<text x="158.8" y="50.5">GALI-74</text>
<text x="184.8" y="50.4">C12</text>
<text x="49.6" y="54.8">560</text>
<text x="116.3" y="56.5">68PF</text>
<text x="138.9" y="55.8">68PF</text>
<text x="247.2" y="56.4">OUTPUT</text>
<text x="135.8" y="61.6">GND</text>
<text x="40.4" y="66.5">R1</text>
<text x="49.6" y="66.3">560</text>
<text x="103.3" y="71.2">1UF</text>
<text x="113" y="66.1">GND</text>
<text x="159" y="69.4">IC2</text>
<text x="226.7" y="71.2">1UF</text>
<text x="247.2" y="70.1">GND</text>
<text x="55.7" y="72.4">4.3</text>
<text x="122" y="72.2">220 NH</text>
<text x="32.4" y="83.8">LOOP SIDE B</text>
<text x="55.7" y="78.6">R6</text>
<text x="86" y="81.5">D3</text>
<text x="95.2" y="81.5">D4</text>
<text x="104.9" y="80.1">C6</text>
<text x="117.2" y="79.6">C4</text>
<text x="125" y="78.6">L2</text>
<text x="139.6" y="80.1">C5</text>
<text x="158.8" y="80.2">GALI-74</text>
<text x="228.3" y="80.1">C14</text>
<text x="93.6" y="86.6" transform="rotate(-90 93.6 86.6)">LL4150</text>
<text x="102.8" y="86.6" transform="rotate(-90 102.8 86.6)">LL4150</text>
<text x="116.3" y="86.2">68PF</text>
<text x="138.9" y="85.6">68PF</text>
<text x="66.5" y="90.7" transform="rotate(-90 66.5 90.7)">LL4150</text>
<text x="67.3" y="95.8">GND</text>
<text x="69.7" y="90">D1</text>
<text x="75.6" y="90.7" transform="rotate(-90 75.6 90.7)">LL4150</text>
<text x="76.4" y="95.8">GND</text>
<text x="78.8" y="90">D2</text>
<text x="87.8" y="95.8">GND</text>
<text x="97" y="95.8">GND</text>
<text x="113" y="91.3">GND</text>
<text x="135.8" y="91.3">GND</text>
<text x="154.1" y="93.6">GND</text>
<text x="172.5" y="97.5">51</text>
<text x="173" y="101.7">R2</text>
<text x="186.2" y="97.5">51</text>
<text x="186.6" y="101.7">R3</text>
<text x="107.8" y="106.7">L3 AND L4 ARE 500 UH CHOKES. THESE CAN BE MOLDED</text>
<text x="107.8" y="111.3">WITH A 100 MA CURRENT RATING OR WOUND</text>
<text x="107.8" y="115.8">ON BN-43-202 CORES USING 20T #26 WIRE</text>
<text x="174.1" y="117">L3</text>
<text x="187.8" y="117">L4</text>
<text x="169.5" y="121.5">500UH</text>
<text x="183.3" y="121.5">500UH</text>
<text x="42.5" y="131.2">C11</text>
<text x="56.2" y="131.2">C9</text>
<text x="72.2" y="131.2">C7</text>
<text x="101.9" y="131.2">C8</text>
<text x="113.3" y="131.2">C10</text>
<text x="130.7" y="130.6">1UF</text>
<text x="42.5" y="135.6">.001UF</text>
<text x="56.2" y="135.6">10UF</text>
<text x="72.2" y="135.6">.1UF</text>
<text x="89.5" y="136.4">78XX-V</text>
<text x="89.5" y="134.1">IC3</text>
<text x="101.9" y="135.6">.1UF</text>
<text x="113.3" y="135.6">.001UF</text>
<text x="130" y="137.2">C13</text>
<text x="62.4" y="165.6">H1</text>
<text x="62.4" y="168.3">MOUNT-PAD-ROUND</text>
<text x="62.4" y="172.4">H2</text>
<text x="62.4" y="175.2">MOUNT-PAD-ROUND</text>
<text x="62.4" y="179.3">H3</text>
<text x="62.4" y="182">MOUNT-PAD-ROUND</text>
<text x="62.4" y="188.9">MOUNT-PAD-ROUND</text>
<text x="62.4" y="186.1">H4</text>
</g>
<g font-size="1.9">
<text x="155.5" y="38.3" transform="rotate(-90 155.5 38.3)">GND@1</text>
<text x="144.9" y="44.7">IN</text>
<text x="151" y="45.7">IN</text>
<text x="156.5" y="47.5" transform="rotate(-90 156.5 47.5)">GND</text>
<text x="158.9" y="45.7">OUT</text>
<text x="167" y="44.7">OUT</text>
<text x="197.1" y="53.8">P1</text>
<text x="155.5" y="55.8" transform="rotate(-90 155.5 55.8)">GND</text>
<text x="210.5" y="56.1">S1</text>
<text x="197.1" y="62.9">P2</text>
<text x="210.5" y="60.7">S2</text>
<text x="155.5" y="68" transform="rotate(-90 155.5 68)">GND@1</text>
<text x="144.9" y="74.4">IN</text>
<text x="151" y="75.4">IN</text>
<text x="156.5" y="77.2" transform="rotate(-90 156.5 77.2)">GND</text>
<text x="158.9" y="75.4">OUT</text>
<text x="167" y="74.4">OUT</text>
<text x="155.5" y="85.6" transform="rotate(-90 155.5 85.6)">GND</text>
<text x="83.3" y="127.8">IN</text>
<text x="85.4" y="131.1">GND</text>
<text x="87.8" y="127.8">OUT</text>
</g>
<g font-size="1.6">
<text x="201.5" y="52.4">T1</text>
<text x="201.5" y="65.6">MFJ_BALUN02</text>
</g>
</svg>
